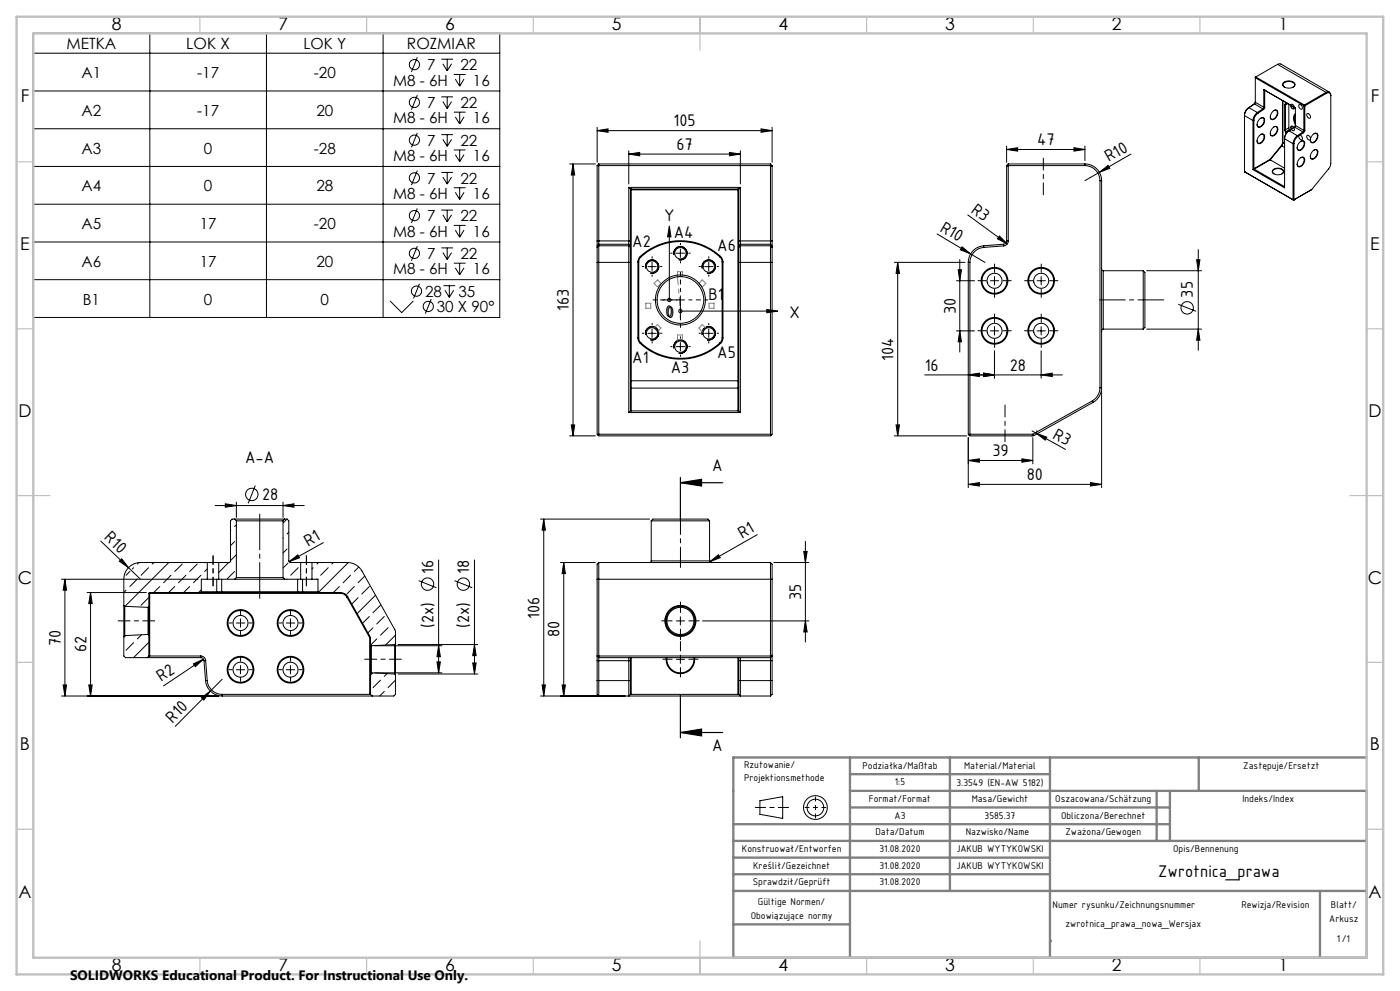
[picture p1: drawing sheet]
<svg xmlns="http://www.w3.org/2000/svg" width="420mm" height="297mm" viewBox="0 0 420 297" stroke-linecap="round" stroke-linejoin="round" font-family="sans-serif">
<g fill="none" stroke="#000" stroke-width=".3">
<path d="M9.9 9.9h140v85.2h-140zM9.9 15.9h140M44.9 9.9v85.2M79.9 9.9v85.2M114.9 9.9v85.2M125.2 17.2l-1.8 4.4M132.4 17.7h3.5M132.9 19.1l1.3 2.1M134.2 17.7v3.5M135.5 19.1l-1.3 2.1M383.3 19.3l.9-.1 14.6 8.4M383.3 19.3l-6.6 3.8"/>
<path d="M383.3 19.3l14.5 8.4M9.9 27.3h140M9.9 38.6h140M125.2 28.5l-1.8 4.4M125.2 39.8l-1.8 4.4M132.4 29h3.5M132.9 30.4l1.3 2.2M134.2 29v3.6M135.5 30.4l-1.3 2.2M136.1 22.3h3.6M136.1 33.6h3.6M136.6 23.7l1.3 2.1"/>
<path d="M136.6 35l1.3 2.1M137.9 22.3v3.5M137.9 33.6v3.5M139.2 23.7l-1.3 2.1M139.2 35l-1.3 2.1M179.1 39.2l3.3-.6v1zM179.1 38.1v10.5M179.1 39.2h52.5M228.3 38.6l3.3 .6-3.3 .4zM231.6 38.1v10.5M374.5 32.3l-.8 .9-.4 1.1v17.2M374.6 32.3l-.8 .8-.5 1.5 2.6 1.5"/>
<path d="M374.6 32.3l2.6 1.4M374.6 32.3h-.1M375.9 36.1v14.7M375.9 36.1h.3M376.2 36.1v14.5M376.3 31.1l-1.8 1.2M376.3 31.1l2.6 1.5M376.6 30.7l-.3 .4M376.6 30.5l-.4 .7 .1-.1M376.6 30.7l2.5 1.4M376.7 23.1l-.1 .2 14.6 8.4M376.7 23.1l14.6 8.4"/>
<path d="M376.7 23.1l-.1 7.6M377.2 33.7l-.9 1.1-.4 1.3M377.2 33.7l.2 .3M377.4 34l-1 1-.2 1.1M377.8 35.7a.88 .88 0 0 1 1.3-.4 .88 .88 0 0 1 .2 1.4 1.4 1.4 0 0 1-2 1.2l-.1-1zM378.2 35.4h.2a.75 .75 0 0 1 .9 .3 .75 .75 0 0 1-.1 .9 1.29 1.29 0 0 1-2 1.1l-.1-.4M378.9 32.6l-1.7 1.1M378.9 32.6l.1 .2M379 32.8l-1.6 1.2M379.1 32.1l-.2 .5M379.1 26.9v5.2M379.1 26.9l9.5 5.4"/>
<path d="M379.1 26.9l.4 .2M379.1 32.1h.3M379.4 32.1l-.4 .7M379.4 27.1v5M379.5 27.1h.1M379.5 27.1h-.1M381.8 33.4a.86 .86 0 0 1 1.3-.3 .86 .86 0 0 1 .2 1.3 1.43 1.43 0 0 1-2.1 1.2l-.1-1zM381.8 38.3a.86 .86 0 0 1 1.3-.3 .86 .86 0 0 1 .2 1.3 1.43 1.43 0 0 1-2.1 1.2l-.1-1zM382.2 33.1h.1a.84 .84 0 0 1 .9 .4 .84 .84 0 0 1-.2 1l-.7 1a.67 .67 0 0 1-.8 .2 .67 .67 0 0 1-.4-.7M382.2 38h.1a.75 .75 0 0 1 .9 .3 .75 .75 0 0 1-.1 .9 1.28 1.28 0 0 1-1.9 1.2l-.1-.5M384.7 30.1v12.7M384.9 30.2v12.6"/>
<path d="M384.9 24.9a2.37 2.37 0 0 1 3.6 .4 2.12 2.12 0 0 1-3.7 0zM385.4 26.1h-.1a.9 .9 0 0 1-.3-1.1 .9 .9 0 0 1 1-.5 1.72 1.72 0 0 1 2.4 1.1l-.5 .5M385.4 38.9l.3 .7M385.4 31.5v7.4M385.4 31.5h.2M385.4 38.9h.2M385.6 38.9l.2 .6M385.6 31.5v7.4M385.7 31l-.3 .5M385.7 39.6l.2 .3M385.7 31l.1 .1M385.8 31.1l-.2 .4"/>
<path d="M385.8 39.5l.2 .3M385.8 39.5l-.1 .1M386 30.9l-.3 .1M386.2 30.9l-.4 .2M386.3 31l-.7 .5M386.5 39.3l-.7 .8-.4 1.1v15.1l-9.5-5.5M386.6 38.3l.2 .6M386.6 31.2v7.1M386.6 38.3l-1 .6M386.7 39.2l-.8 .8-.5 1.6 2.5 1.5M386.7 39.2l2.5 1.5M386.7 39.2l-.2 .1"/>
<path d="M386.8 38.9l.1 .1M386.8 38.9l-1 .6M387.3 31.6l.3 .8a.33 .33 0 0 0 .5 .2 .33 .33 0 0 0 .1-.5M387.4 31.3a.81 .81 0 0 1 .8 .4 .81 .81 0 0 1-.2 1 .98 .98 0 0 1-.6-1.4zM387.4 37.8a.81 .81 0 0 1 .8 .5 .81 .81 0 0 1-.2 .9 1.01 1.01 0 0 1-.6-1.4zM388.1 38.2l-.2-.1a.4 .4 0 0 0-.6-.1 .4 .4 0 0 0 .1 .6v.1M388.2 38.2l-1.7 1.1M388.4 38.1l-1.7 1.1M388.4 38.1l2.5 1.4M388.4 38.1l-.2 .1M388.5 32.3h.1M388.6 37.6l-.2 .5"/>
<path d="M388.6 34a2.93 2.93 0 0 0 0 3.5l-.4 .7M388.6 34.4l-.3 .7 .3 1.6M388.6 37.6l2.6 1.5M388.6 32.3v5.3M389.7 31.4a.81 .81 0 0 1 .9 .4 .81 .81 0 0 1-.2 1 1.01 1.01 0 0 1-.7-1.4zM390.9 39.5l-1.7 1.2M390.9 39.5l.2 .3M391.1 39.8l-1.7 1.1M391.2 39.1l-.3 .4M391.2 31.7l.2 .1M391.2 39.1h.2M391.2 31.7v7.4"/>
<path d="M391.3 31.5l-.1 .2M391.3 31.5l.2 .2M391.4 39.1l-.3 .7M391.4 31.8v7.3M391.5 31.7l-.1 .1M392.1 34.1a.82 .82 0 0 1 .9 .4 .82 .82 0 0 1-.1 1 1 1 0 0 1-.8-1.4zM397.8 27.7a.88 .88 0 0 1 1-.1 .88 .88 0 0 1 .4 .9l-.1 21.1-.4 .8-5.2 6.4M397.8 27.7l-6.5 3.8M397.8 27.7l.2 .2M398 27.9h.1a.77 .77 0 0 1 .8 0 .77 .77 0 0 1 .3 .8M398 27.9l-6.5 3.8M9.9 49.9h140"/>
<path d="M125.2 51.1l-1.8 4.4M132.4 40.4h3.5M132.4 51.7h3.5M132.9 41.8l1.3 2M132.9 53.1l1.3 2.1M134.2 40.4v3.4M134.2 51.7v3.5M135.5 41.8l-1.3 2M135.5 53.1l-1.3 2.1M136.1 44.9h3.6M136.1 56.3h3.6M136.6 46.4l1.3 2"/>
<path d="M136.6 57.6l1.3 2.2M137.9 44.9v3.5M137.9 56.3v3.5M139.2 46.4l-1.3 2M139.2 57.6l-1.3 2.2M170.9 49.1h7.7M171.9 49.1v81.5M171.9 49.1l.5 3.4h-1zM179.1 49.6v22.6M179.1 49.6h52l.5 .2M179.6 49.1v24.1M179.6 49.1h51.5"/>
<path d="M179.6 49.1l-.5 .5M188.6 46.2l3.3-.5v1zM188.6 56.2v17M188.6 45.2v9.9M188.6 46.2h33.5M188.6 56.2h33.5M188.6 56.2l.6 .5M189.1 56.9h.3M189.1 56.9v15.3M189.2 56.7l-.1 .2M189.4 56.7h-.2M189.4 56.7v.2"/>
<path d="M189.4 56.7h32M189.4 56.9v57.2M189.4 56.9h32M218.8 45.7l3.3 .5-3.3 .5zM221.4 56.7h.1M221.4 56.7v.2M221.4 56.9h.2M221.4 56.9v57.2M221.5 56.7l.1 .2M221.6 56.9v15.3M222.1 56.2v17M222.1 45.2v9.9"/>
<path d="M222.1 56.2l-.6 .5M231.1 49.1v24.1M231.1 49.1l.5 .5v22.6M302 49.6v22.6M302 49.6l.5 .2M302 44.8l3.3-.5v1zM302 43.8v4.8M302 44.8h23.5M302.5 49.1h23M302.5 49.8v22.4M302.5 49.1l.2 .5M302.5 49.1l-.5 .5"/>
<path d="M302.7 49.6l-.2 .2M302.7 49.6h22.8M322.2 44.3l3.3 .5-3.3 .5zM325.5 49.6a4.6 4.6 0 0 1 4.5 4.5M325.5 49.1a5.1 5.1 0 0 1 5 5M325.5 49.1v.5M325.5 43.8v4.4M329.8 51.6l2.6-2 .5 .8zM329.8 51.6l-4.3 2.5M330 54.1v62.1M330 54.1h.5M330.5 54.1v62.1"/>
<path d="M339.3 46.2l-9.5 5.4M373.3 51.5h.1M373.3 51.5l14.8 8.5M373.3 51.5h.2M376.2 50.6h.1M376.2 50.6v.1M376.2 50.6l-.3 .2M376.2 50.7l9.1 5.2M377.8 40.6a.88 .88 0 0 1 1.3-.4 .88 .88 0 0 1 .2 1.4 1.4 1.4 0 0 1-2 1.2l-.1-1zM378.2 40.3h.2a.75 .75 0 0 1 .9 .3 .75 .75 0 0 1-.1 .9 1.29 1.29 0 0 1-2 1.1l-.1-.4M381 47.8l.1 .1M381 47.8l-4.8 2.8"/>
<path d="M381.1 47.9l-4.9 2.8M381.1 47.9l4.3 2.5M381.8 51a2.15 2.15 0 0 1 3.3 .3 1.86 1.86 0 0 1-2.8 .9l-.1-.1a.73 .73 0 0 1-.4-1.1zM382.2 52.1l-.1-.1a.85 .85 0 0 1-.2-1 .85 .85 0 0 1 1-.4 1.38 1.38 0 0 1 2.1 1.1l-.4 .4M384.4 43.6l.1 .1M384.4 43.6l-3.4 4.2M384.5 43.7l-3.4 4.2M384.5 43.7l.9 .5M384.7 42.8l-.3 .8M384.7 42.8h.2M384.9 42.8l-.4 .9M384.9 42.8l.5 .3"/>
<path d="M385.3 55.9h.1M387.9 43.1h.3M387.9 43.1l.2 16.9M388.1 60h.1M388.2 43.1l-.1 16.9M389.2 40.7l-.8 .8-.5 1.6M389.2 40.7l.2 .2M389.4 40.9l-.8 .9-.4 1.3M389.7 40.5a.81 .81 0 0 1 .9 .5 .81 .81 0 0 1-.2 .9 1.01 1.01 0 0 1-.7-1.4zM389.9 47.6a.86 .86 0 0 1 1.2-.4 .86 .86 0 0 1 .2 1.3 1.37 1.37 0 0 1-2 1.2l-.1-1zM390 42.5a.84 .84 0 0 1 1.2-.2 .84 .84 0 0 1 .1 1.3 1.37 1.37 0 0 1-2 1.2l-.1-1zM390.2 42.4l.1-.1a.84 .84 0 0 1 1 .4 .84 .84 0 0 1-.2 1l-.9 1.1a.64 .64 0 0 1-.7 .1 .64 .64 0 0 1-.4-.6"/>
<path d="M390.2 47.3l.1-.1a.84 .84 0 0 1 1 .4 .84 .84 0 0 1-.2 1l-.8 1a.66 .66 0 0 1-.7 .3 .66 .66 0 0 1-.5-.7M392.2 40.6a.9 .9 0 0 1 .7 1.4 .96 .96 0 0 1-.7-1.4zM393.5 56.8l-.2 .1M393.5 56.8l-5.4 3.2M393.8 40.4a.88 .88 0 0 1 1.3-.4 .88 .88 0 0 1 .2 1.3 1.4 1.4 0 0 1-2.1 1.2v-1zM393.8 45.3a.88 .88 0 0 1 1.3-.4 .88 .88 0 0 1 .2 1.3 1.4 1.4 0 0 1-2.1 1.2v-1zM394.2 40.1l.1-.1a.75 .75 0 0 1 .9 .3 .75 .75 0 0 1-.1 1 1.29 1.29 0 0 1-1.9 1.1l-.1-.4M394.2 45l.3-.1a.95 .95 0 0 1 .8 .6 .95 .95 0 0 1-.3 1.1l-1 .9a.63 .63 0 0 1-.9-.6M9.9 61.2h140M9.9 72.5h140M125.2 62.4l-1.8 4.4M125.2 73.8l-1.8 4.3"/>
<path d="M132.4 63h3.5M132.4 74.3h3.5M132.9 64.4l1.3 2.1M132.9 75.7l1.3 2.1M134.2 63v3.5M134.2 74.3v3.5M135.5 64.4l-1.3 2.1M135.5 75.7l-1.3 2.1M136.1 67.6h3.6M136.1 78.9h3.6M136.6 69l1.3 2.1M137.9 67.6v3.5"/>
<path d="M137.9 78.9v3.5M139.2 69l-1.3 2.1M179.1 74.2v4.4M179.1 72.2v1.5M179.1 78.6v51.5l.5 .5h51.5l.5-.5v-51.5M179.1 78.6h10M179.1 73.7v.5M179.1 72.2h10M179.6 73.7v56.4M179.6 73.2v.5M179.6 73.7l-.5 .5M179.6 73.7h9"/>
<path d="M179.6 73.2l-.5 .5M179.6 73.2h9M188.6 73.7v49.9M188.6 73.2v.5M188.6 73.7l.5 .5M188.6 73.2l.5 .5M189.1 78.6l.1 44.5M189.1 74.2v4.4M189.1 72.2v1.5M189.1 73.7v.5M191.4 78.5v22.8M191.4 78.5h.2"/>
<path d="M191.6 78.5v22.8M192.1 76.8a17.8 17.8 0 0 1 24 0M192.1 76.8l-.5 .8-.2 .9M192.1 76.8l.2 .2M192.3 77a17.5 17.5 0 0 1 23.7 0M192.3 77l-.4 .5-.3 1M194.4 79.9h2.5M195.6 78.6v2.5M200.8 71v18.9M200.8 67.7l.5 3.3h-1zM202.2 76.4a2 2 0 0 1 1.7-2.5 2 2 0 0 1 2.2 2.1 2 2 0 0 1-2.5 1.8M202.9 75.9h2.5"/>
<path d="M204.1 74.6v2.5M211.4 79.9h2.5M212.6 78.6v2.5M216 77l.5 .7 .1 .8M216.1 76.8l.6 .8 .2 .9M216.1 76.8l-.1 .2M216.6 78.5h.3M216.6 78.5v22.8M216.9 78.5v22.8M221.6 78.6l-.1 44.5M221.6 74.2v4.4M221.6 72.2v1.5"/>
<path d="M221.6 78.6h10M221.6 72.2h10M221.6 73.7v.5M222.1 73.7v49.9M222.1 73.2v.5M222.1 73.7h9M222.1 73.7l-.5 .5M222.1 73.2h9M222.1 73.2l-.5 .5M231.1 73.7v56.4M231.1 73.2v.5M231.1 73.7l.5 .5"/>
<path d="M231.1 73.2l.5 .5M231.6 74.2v4.4M231.6 72.2v1.5M231.6 73.7v.5M268.3 78.6h21.2M269.3 78.6v52M269.3 78.6l.5 3.3h-1zM281.1 70.1l10.1 6M287.9 77.8v27.7M288.6 74l2.6 2.1-3.1-1.2zM290.3 64.4l11.9 8.7M290.5 78.6v51.5l.5 .5h19"/>
<path d="M290.5 78.6h.5M291 78.6v51.5M291.2 76.1l4.3 2.5M295.1 73.7a5 5 0 0 0-4.6 4.9M295.1 73.7v.5M295.1 74.2a4.5 4.5 0 0 0-4.1 4.4M299.8 70.7l2.4 2.4-3-1.5zM301.1 73.2l-6 .5M301.1 73.2v.5M301.1 73.7l-6 .5M302 72.2a.96 .96 0 0 1-.9 1M302 72.2h.5"/>
<path d="M302.5 72.2a1.45 1.45 0 0 1-1.4 1.5M359 77.9h1l-.5 3.2zM359.5 74.8v30.2M9.9 83.8h140M117 90.2l3.5 3.5 3.5-3.5M125.8 85.1l-1.7 4.3M129.4 89.6l-1.8 4.4M133 85.6h3.6M133.5 87l1.3 2.1M134.8 85.6v3.5M136.1 87l-1.3 2.1M136.6 80.3l1.3 2.1"/>
<path d="M139.2 80.3l-1.3 2.1M193.7 80.4a2 2 0 0 1 1.7-2.5 2 2 0 0 1 2.2 2.1 2 2 0 0 1-2.5 1.8M194.4 99.9h2.5M195.6 98.6v2.5M198.8 89.9h6.6M204.1 88.6v6.6M204.1 93.2h25.9M210.7 80.4a2 2 0 0 1 1.7-2.5 2 2 0 0 1 2.2 2.2 2 2 0 0 1-2.5 1.7M211.4 99.9h2.5M212.6 98.6v2.5M230 92.7l3.4 .5-3.4 .5zM286.9 99.2h5.4"/>
<path d="M286.9 84.1h5.4M287.4 80.9h1l-.5 3.2zM287.9 99.2l.5 3.2h-1zM297.1 99.2h2.5M297.1 84.1h2.5M298.3 82.9v2.5M298.3 97.9v2.5M311.1 99.2h2.5M311.1 84.1h2.5M312.3 82.9v2.5M312.3 97.9v2.5M330.5 80.6l.5 .5"/>
<path d="M331 98.6l-.4 .2-.1 .4M331 81.1v17.5M331 81.1h12M331 98.6h12M343 81.1v17.5M343 81.1a1.93 1.93 0 0 1 .5 2.1v13.1a2.33 2.33 0 0 1-.5 2.3M344 81.1h16.5M344 98.6h16.5M353.5 91.2l5.3 2.1M359.5 98.6l.5 3.3h-1zM189.1 116.1l.3 .2M189.1 114.1h.3"/>
<path d="M189.4 114.1v2.2M189.4 116.3v6.9M189.4 116.3h32M189.4 114.1h32M191.4 101.3l.2 .9 .5 .7M191.4 101.3h.2M191.6 101.3l.3 1 .4 .5M192.1 102.9a17.8 17.8 0 0 0 24 0M192.3 102.8a17.5 17.5 0 0 0 23.7 0M192.3 102.8l-.2 .1M193.7 100.4a2 2 0 0 1 1.7-2.5 2 2 0 0 1 2.2 2.2 2 2 0 0 1-2.5 1.7M202.2 104.4a2 2 0 0 1 1.7-2.5 2 2 0 0 1 2.2 2.1 2 2 0 0 1-2.5 1.8"/>
<path d="M202.9 103.9h2.5M204.1 102.7v2.5M210.7 100.4a2 2 0 0 1 1.8-2.5 2 2 0 0 1 2.1 2.2 2 2 0 0 1-2.5 1.7M216 102.8l.1 .1M216.6 101.3l-.1 .8-.5 .7M216.6 101.3h.3M216.9 101.3l-.1 .7-.7 .9M221.4 114.1v2.2M221.4 114.1h.2M221.4 116.3v6.9M221.6 116.1l-.2 .2M277.4 112.4h41.3"/>
<path d="M290.5 112.4l3.3-.6v1.1zM295.1 111.8l3.2 .6-3.2 .5zM298.3 105.2v8.1M312.3 112.4l3.4-.6v1.1zM312.3 105.2v8.1M330 116.2a4.6 4.6 0 0 1-2.3 4M330 116.2h.5M330.5 116.2a4.9 4.9 0 0 1-2.6 4.4M330.5 117.2v29M170.9 130.6h7.7M171.4 127.3h1l-.5 3.3zM179.6 130.1h51.5"/>
<path d="M179.6 130.1l-.2 .3M188.6 123.6h33.5M189.2 123.1l.2 .1M189.2 123.1l-.6 .5M189.4 123.2h32M221.5 123.1l-.1 .1M221.5 123.1l.6 .5M231.1 130.1l.3 .3M268.3 130.6h21.7M268.8 127.3h1l-.5 3.3zM290.5 138l3.3-.5v1zM290.5 131.2v15"/>
<path d="M290.5 138h19.3M291 130.1h18.8M291 130.1l-.3 .3M306.6 137.5l3.2 .5-3.2 .5zM309.6 129.1l1.3 .8M309.8 130.1l.2 .5M309.8 131.2v7.8M310.9 129.9l3.1 1.1-.5 .9zM310.9 129.9l8.8 4.8M311.1 129l-.4 1.1M327.7 120.2l-17.9 9.9M327.7 120.2l.2 .4"/>
<path d="M327.9 120.6l-17.9 10M64.6 151.5h26.7M67.6 151l3.3 .5-3.3 .5zM69.3 158.9l-.2 .1M70.4 155.6h-.8l-.5 .5v12.1l-.3 .4h-3.2M70.4 155.6h15M70.4 155.6l.5 .5M70.9 157.3l-.5 .5M70.9 150.5v4.6M70.9 156.1h14M70.9 156.1v17M76.6 145.5l-2.1 5.3"/>
<path d="M84.9 151.5l3.3-.5v1zM84.9 150.5v4.6M84.9 156.1v17M85.4 155.6h.7l.5 .5 .1 12.2 .4 .3h3.1M85.4 155.6l-.5 .5M86.1 155.6l-1.1 1.1M86.6 159.5l-.5 .6M162.1 155.6h32.8M163.1 155.6l.5 3.3h-1zM163.1 155.6v53M195.4 156.1a2.06 2.06 0 0 1 2.2-.5h13.1a2 2 0 0 1 2.2 .5M195.4 156.1h17.5"/>
<path d="M195.4 156.1v12M212.9 156.1v12M290.5 145.2l3.3-.6v1.1zM290.5 145.2h40M327.2 144.6l3.3 .6-3.3 .5zM18.5 173.6h40.9M19.5 173.6l.5 3.3h-1.1zM19.5 173.6v35M26.1 177.6h17.8M27.2 177.6l.5 3.3h-1.1zM27.2 177.6v31M30.2 162.2l12 11.4"/>
<path d="M36.5 167.5l2.1 2.6-2.8-1.9zM37.8 176.9l-.7 .7M39 171.2l-1.2 1.2M40.1 170.1l-.4 .4M41.2 173.5l-2.3 2.3M41.6 168.6l-.4 .4M44.6 179.1l-2.3 2.3M44.6 170.1l-2.3 2.3M44.7 177.8h.2M44.7 177.8v4M44.9 177.6l-.2 .2M44.9 177.6v.2"/>
<path d="M44.9 177.8v18.8M44.9 177.6h15.2M44.9 177.8h57.2M46.1 168.6l-.4 .4M47.9 175.8l-1.8 1.8M50.6 168.6l-13.1 13.1M51.3 172.4l-2.2 2.3M52.4 175.8l-1.8 1.8M54.7 169l-2.3 2.3M55.8 172.4l-2.2 2.3M56.9 175.8l-1.8 1.8M59.2 169l-2.3 2.3"/>
<path d="M60.1 177.6h4.7M60.3 172.4l-2.3 2.3M60.4 176.8l-.8 .8M60.4 177.3h4.6M60.4 177.3l-.3 .3M62.2 170.5l-.8 .8M62.2 168.6h-20a5 5 0 0 0-5.1 5v7.8M62.2 173.6h3.4M62.2 168.6h3.4M62.2 173.6h-1.8v3.7M62.2 168.6v5M64.8 177.6h1.7"/>
<path d="M65 177.3h25.8M65 173.6v3.7M65 177.3l-.2 .3M65.6 173.6h4.8M65.6 168.6v5M66.5 177.6h22.8M66.5 173.6v4M68.6 168.6l-3 3M70.4 171.3l-2.3 2.2M70.4 162.3l-1.3 1.2M70.4 173.6h15M70.9 166.3l-1.8 1.7"/>
<path d="M70.9 173.1h14M70.9 173.1l-.5 .5M84.9 173.1l.5 .5M85 161.2l-.1 .1M85.4 173.6h4.8M86.1 173.5l-.1 .1M86.1 164.5l-1.2 1.2M86.4 168.8l-1.5 1.4M86.7 168.3l2.7-2 .5 .9zM89.3 177.6h1.6M89.3 173.6v4M89.5 170.1l-2.3 2.3"/>
<path d="M90.2 173.6h3.4M90.2 168.6h3.4M90.2 168.6v5M90.8 177.3h4.6M90.8 173.6v3.7M90.8 177.3l.1 .3M90.9 177.6h4.7M93.6 168.6h10.6a4.9 4.9 0 0 1 4.4 2.5l9.9 17.6 .1 .5v3.7M93.6 173.6h1.8v3.7M93.6 168.6v5M93.9 170.1l-.3 .4M95.1 173.5l-.1 .1"/>
<path d="M95.4 177.3l.2 .3M95.5 168.6l-.4 .4M95.6 177.6h6.5M97 162.6l-10.3 5.7M98.5 170.1l-2.3 2.3M100 168.6l-.4 .4M101.8 175.8l-1.8 1.8M102.1 177.6a2.57 2.57 0 0 1 2.2 1.3M102.1 177.8a2.34 2.34 0 0 1 2 1.2M102.1 177.6v.2M104.1 179l6.8 12.1M104.3 178.9l-.2 .1"/>
<path d="M104.3 178.9l6.9 12.2M104.5 168.6l-8.9 8.9M105.2 172.4l-2.3 2.3M106.3 175.8l-2.2 2.2M107.4 179.1l-1.9 1.9M107.6 169.9l-1.3 1.4M109.4 172.6l-2 2.1M110.8 175.8l-2.3 2.2M112.6 178.4l-5.5 5.5M125.6 174l5.3 2.1M131.6 167.8v33.8M136.3 174l5.4 2.1"/>
<path d="M142.3 167.8v34.2M168.1 168.6h10.5M169.1 168.6l.5 3.3h-1zM169.1 168.6v40M179.1 173.6h52.5M179.1 173.6v23M179.6 168.6v28.5M179.6 168.6a2.29 2.29 0 0 0-.5 2.2v2.8M179.6 168.6h51.5M195.4 168.1l-.5 .5M195.4 168.1h17.5M212.9 168.1l.5 .5"/>
<path d="M212.9 168.3l2.6-2 .6 .8zM227.2 160.2l-14.3 8.1M231.1 168.6v28.5M231.1 168.6a2.29 2.29 0 0 1 .5 2.2v2.8M231.6 173.6v23M232.1 168.6h10.5M241.1 165.3h1l-.5 3.3zM241.6 162.2v30.2M37.1 181.4v9.3M37.1 190.7v5.9l.5 .5h22.6M37.1 181.4l.3 .3M37.4 181.7v8.8"/>
<path d="M37.4 181.7l7 .3M37.4 190.5l-.3 .2M37.7 190.5l-.6 .5M40.1 192.6l-2.3 2.3M42.4 190.2l-1.2 1.3M44.4 182v8.1M44.4 190.1l.3 .3M44.4 190.1l-7 .4M44.7 192.5l-4.6 4.6M44.7 181.8v8.6M44.7 196.6h.2M44.7 190.4v6.2"/>
<path d="M44.7 181.8l-.3 .2M44.7 196.6l-.5 .5M44.9 196.6h15.3M58 199l3-1.4-2.4 2.2zM60.2 196.6a1.45 1.45 0 0 1 1.5 1.4M60.2 197.1a.96 .96 0 0 1 1 .9M60.2 196.6v.5M61 197.6l-11.9 8M61.2 198l.5 6M61.7 198l.5 5.9M61.7 198h-.5M70.9 186.7h2.5"/>
<path d="M72.1 185.5v2.5M72.1 199.5v2.5M85.9 186.7h2.5M87.1 185.5v2.5M87.1 199.5v2.5M110.8 184.7l-2 2.1M110.9 191.1v17M111.2 193.3v8.6M111.2 191.1h-.3M111.2 193.3l.2 .2M111.2 191.1v2.2M111.4 193.5v8.1"/>
<path d="M111.9 188.1l-1.5 1.5M112.4 193.5h20.2M113 191.5l-1.8 1.8M114.2 181.4l-2.3 2.2M115.3 184.7l-2.3 2.3M116.4 188.1l-2.2 2.3M118.4 193.2v8.8M118.4 193.2l-7 .3M118.6 190.4l-2.9 2.9M118.6 192.9v9.3M118.6 192.9l-.2 .3M119.4 193.2h23.9"/>
<path d="M131.1 198.4h1l-.5 3.2zM131.6 193.5l.5 3.3h-1zM141.8 198.7h1l-.5 3.3zM142.3 193.2l.5 3.3h-1zM179.1 196.6v1.4M179.1 198v5.9M179.1 196.6l.5 .5M179.1 198h.5M179.6 197.1v.9M179.6 198v6M179.6 197.1h51.5M179.6 198h9"/>
<path d="M188.6 197.1v.9M188.6 198v6M189.1 197.1v.9M189.1 198v5.9M189.1 198h-.5M189.4 197.1v11M199.8 197.1a4.3 4.3 0 0 0 4.3 4.8 4.3 4.3 0 0 0 4.3-4.8M200.1 197.1a4.1 4.1 0 0 0 4 4.5 4.1 4.1 0 0 0 4-4.5M202.9 186.1h2.5M202.9 197.6h2.5M204.1 184.9v2.4M204.1 196.4v2.4"/>
<path d="M210.7 186.1h31.9M221.4 197.1v11M221.6 197.1v.9M221.6 198v5.9M221.6 198h.5M222.1 197.1v.9M222.1 198v6M222.1 198h9M231.1 197.1v.9M231.1 198v6M231.6 196.6v1.4M231.6 198v5.9"/>
<path d="M231.6 196.4l-.5 .2h-52M231.6 196.6l-.5 .5M231.6 198h-.5M241.6 186.1l.5 3.3h-1zM18.5 208.6h47.2M18.9 205.3h1.1l-.5 3.3zM26.6 205.3h1.1l-.5 3.3zM60.4 209.1l2.7-2-2 2.7zM61.7 204a5 5 0 0 0 4.9 4.6M62.2 203.9a4.5 4.5 0 0 0 4.4 4.2M62.2 203.9l-.5 .1M63.1 207.1l-10.5 10.6"/>
<path d="M66.6 203.6l-3.5 3.5M66.6 208.1h44.3M66.6 208.1v.5M70.9 200.7h2.5M85.9 200.7h2.5M110.9 208.1h.3M111.2 201.9v6.2M111.2 208.1l.5 .5M111.4 201.6l7 .4M111.4 201.6l-.2 .3M111.8 201.7l-.6 .6M112.4 201.6h20.2"/>
<path d="M114.2 203.8l-2.3 2.3M115.3 207.2l-1.4 1.4M116.1 201.9l-.8 .8M118.4 202l.2 .2M118.6 203.8l-2.2 2.3M118.6 202.2v5.9l-.5 .5h-51.5M119.4 202h23.9M162.6 205.3h1l-.5 3.3zM168.6 205.3h1l-.5 3.3zM179.1 203.9v2.3a2.51 2.51 0 0 0 .5 2.4v-4.6M179.1 203.9l.5 .1M179.6 204h9"/>
<path d="M188.6 204v4.6l.5-.5M189.1 203.9v4.2M189.1 208.1h.3M189.1 203.9l-.5 .1M189.4 208.1h32M221.4 208.1h.2M221.6 203.9v4.2M221.6 203.9l.5 .1M222.1 204v4.6l-.5-.5M222.1 204h9M231.1 204v4.6M231.1 208.6h-69"/>
<path d="M231.6 203.9v2.3a2.51 2.51 0 0 1-.5 2.4M231.6 203.9l-.5 .1M228 240l6.8-1.2v6.5l-6.8-1.3z"/>
<circle cx="124.3" cy="19.4" r="1.53"/>
<circle cx="124.3" cy="30.7" r="1.53"/>
<circle cx="124.3" cy="53.3" r="1.53"/>
<circle cx="124.3" cy="42" r="1.53"/>
<circle cx="124.3" cy="64.6" r="1.53"/>
<circle cx="124.3" cy="75.9" r="1.53"/>
<circle cx="195.6" cy="79.9" r="1.7"/>
<circle cx="204.1" cy="75.9" r="1.69"/>
<circle cx="212.6" cy="79.9" r="1.7"/>
<circle cx="124.9" cy="87.3" r="1.53"/>
<circle cx="128.5" cy="91.8" r="1.53"/>
<circle cx="195.6" cy="99.9" r="1.7"/>
<circle cx="200.8" cy="89.9" r=".5"/>
<circle cx="204.1" cy="93.2" r=".5"/>
<circle cx="204.1" cy="89.9" r="7.5"/>
<circle cx="204.1" cy="89.9" r="7"/>
<circle cx="212.6" cy="99.9" r="1.7"/>
<circle cx="298.3" cy="84.1" r="3.7"/>
<circle cx="298.3" cy="99.1" r="3.7"/>
<circle cx="298.4" cy="99.1" r="4"/>
<circle cx="298.4" cy="99.1" r="2.24"/>
<circle cx="298.4" cy="84.1" r="2.24"/>
<circle cx="298.4" cy="84.1" r="4"/>
<circle cx="312.3" cy="84.1" r="3.8"/>
<circle cx="312.3" cy="99.1" r="4"/>
<circle cx="312.3" cy="99.1" r="2.25"/>
<circle cx="312.3" cy="84.1" r="2.25"/>
<circle cx="312.3" cy="99.2" r="3.7"/>
<circle cx="312.3" cy="84.1" r="4"/>
<circle cx="356.1" cy="92.3" r="1.86"/>
<circle cx="204.1" cy="103.9" r="1.7"/>
<circle cx="75.5" cy="148.2" r="1.86"/>
<circle cx="128.3" cy="175.1" r="1.87"/>
<circle cx="139" cy="175.1" r="1.86"/>
<circle cx="72.1" cy="186.7" r="4"/>
<circle cx="72.2" cy="186.7" r="2.24"/>
<circle cx="72.2" cy="186.7" r="3.8"/>
<circle cx="87.2" cy="186.7" r="4"/>
<circle cx="87.2" cy="186.7" r="2.25"/>
<circle cx="87.2" cy="186.7" r="3.7"/>
<circle cx="204.1" cy="186.1" r="4.7"/>
<circle cx="204.1" cy="186.1" r="4.1"/>
<circle cx="204.1" cy="186.1" r="4.4"/>
<circle cx="72.1" cy="200.7" r="2.23"/>
<circle cx="72.2" cy="200.7" r="4"/>
<circle cx="72.2" cy="200.7" r="3.8"/>
<circle cx="87.2" cy="200.7" r="2.24"/>
<circle cx="87.2" cy="200.7" r="3.8"/>
<circle cx="87.2" cy="200.7" r="4"/>
<circle cx="244.6" cy="242" r="3.6"/>
<circle cx="244.6" cy="242" r="2.49"/>
</g>
<path d="M204.1 144.7l6.4-1.1v2.1zM204.1 144.7h12.7M204.1 143.1v12.7M204.1 219.5l6.4-1v2.1zM204.1 208.4v12.7M204.1 219.5h12.7" fill="none" stroke="#000" stroke-width=".35"/>
<path d="M193.7 90.9h1.6v1.5h-1.6zM196.2 84.9l1.1-1 1 1-1 1.1zM197.3 97.3l1 1-1 1.1-1.1-1.1zM203.2 81.4h1.5v1.5h-1.5zM209.6 84.9l1.1-1 1 1-1 1.1zM210.5 97.4l.2-.1 1 1-1 1.1-1.1-1.1zM212.7 90.9h1.5v1.5h-1.5zM203.2 100.4h1.5v1.4h-1.5z" fill="none" stroke="#808080" stroke-width=".3"/>
<g fill="none" stroke="#000" stroke-width=".3" stroke-dasharray="15.2 1.3 1.3 1.3">
<path d="M193.1 79.9h-.4M195.6 77.4v-.5M198.1 79.9h.5M201.6 75.9h-.4M204.1 73.4v-.5M204.1 78.4v.4M206.6 75.9h.5M210.1 79.9h-.4M212.6 77.4v-.5M215.1 79.9h.5M193.1 99.9h-.4M195.6 97.4v-.5"/>
<path d="M195.6 82.4v.4M198.1 99.9h.5M210.1 99.9h-.4M212.6 97.4v-.5M212.6 82.4v.4M215.1 99.9h.5M295.9 99.1h-2.5M295.9 84.1h-2.5M298.4 96.6v-2.5M298.4 81.6v-2.5M298.4 86.6v2.5M300.9 99.1h2.5"/>
<path d="M300.9 84.1h2.5M309.9 99.1h-2.5M309.9 84.1h-2.5M312.4 96.6v-2.5M312.4 81.6v-2.5M312.4 86.6v2.5M314.9 99.1h2.5M314.9 84.1h2.5M195.6 102.4v.4M201.6 103.9h-.4M204.1 101.4v-.5M204.1 106.4v.4"/>
<path d="M206.6 103.9h.5M212.6 102.4v.4M298.4 101.6v2.5M312.4 101.6v2.5M69.7 186.7h-1M72.2 184.2v-1M72.2 189.2v1M72.2 198.2v-1M74.7 186.7h1M84.7 186.7h-1M87.2 184.2v-1M87.2 189.2v1"/>
<path d="M87.2 198.2v-1M89.7 186.7h1M201.6 186.1h-3.1M201.6 197.6h-2.8M204.1 183.6v-3.2M204.1 188.6v3.1M204.1 195.1v-2.8M206.6 186.1h3.2M206.6 197.6h2.9M69.7 200.7h-1M72.2 203.2v1M74.7 200.7h1"/>
<path d="M84.7 200.7h-1M87.2 203.2v1M89.7 200.7h1M204.1 200.1v2.8"/>
</g>
<path d="M313 47.4v11M301.5 132.4v-11M35.4 186.1h11M120.4 197.6h-11" fill="none" stroke="#000" stroke-width=".3" stroke-dasharray="15.2 1.3 1.3 1.3" stroke-dashoffset="11.6"/>
<path d="M329.9 89.9h19.2" fill="none" stroke="#000" stroke-width=".3" stroke-dasharray="15.2 1.3 1.3 1.3" stroke-dashoffset="7.5"/>
<path d="M204.1 170.1v-16" fill="none" stroke="#000" stroke-width=".3" stroke-dasharray="15.2 1.3 1.3 1.3" stroke-dashoffset="9.1"/>
<path d="M63.9 166.6v9M91.9 166.6v9" fill="none" stroke="#000" stroke-width=".3" stroke-dasharray="15.2 1.3 1.3 1.3" stroke-dashoffset="12.6"/>
<path d="M77.9 179.3v-25.2" fill="none" stroke="#000" stroke-width=".3" stroke-dasharray="15.2 1.3 1.3 1.3" stroke-dashoffset="4.5"/>
<path d="M244.6 238.9v6.2M241.5 242h6.3" fill="none" stroke="#000" stroke-width=".3" stroke-dasharray="15.2 1.3 1.3 1.3" stroke-dashoffset="14"/>
<path d="M226.6 242h10" fill="none" stroke="#000" stroke-width=".3" stroke-dasharray="15.2 1.3 1.3 1.3" stroke-dashoffset="12.2"/>
<g fill="none" stroke="#808080" stroke-width=".7">
<path d="M255 227v60M255 232h60M285 227v40M315 227v60M347 237v15M351 237v15M359.6 227v10M410 227h-190v60h190v-50h-155M220 247h131M220 252h190M220 257h95M255 242h96"/>
<path d="M220 262h95M220 267h190M220 277h35M396 267v20M315 282h.1"/>
</g>
<g fill="none" stroke="#c0c0c0" stroke-width=".35">
<path d="M60 5v5M110 5v5M160 5v5M210 5v10M260 5v5M310 5v5M360 5v5M5 48.5h5M410 48.5h5M5 98.5h5M410 98.5h5M5 148.5h10"/>
<path d="M405 148.5h10M5 198.5h5M410 198.5h5M5 248.5h5M410 248.5h5M60 287v5M110 287v5M160 287v5M210 282v10M260 287v5M310 287v5M360 287v5"/>
</g>
<path d="M5 5h410v287h-410zM10 10h400v277h-400z" fill="none" stroke="#c0c0c0" stroke-width=".7"/>
<path d="M204 91.6l-.8-8.7" fill="none" stroke="#808080" stroke-width=".3" stroke-dasharray="15.2 1.3 1.3 1.3" stroke-dashoffset="12.8"/>
<path d="M201.6 89.9h-5.7M204.1 87.4v-5.8M204.1 92.4v5.7M206.6 89.9h5.8" fill="none" stroke="#000" stroke-width=".3" stroke-dasharray="15.2 1.3 1.3 1.3" stroke-dashoffset="14.3"/>
<g fill="#000">
<path d="M329.8 51.6l2.6-2 .5 .8zM288.6 74l2.6 2.1-3.1-1.2zM299.8 70.7l2.4 2.4-3-1.5zM310.9 129.9l3.1 1.1-.5 .9zM36.5 167.5l2.1 2.6-2.8-1.9zM86.7 168.3l2.7-2 .5 .9zM212.9 168.3l2.6-2 .6 .8zM58 199l3-1.4-2.4 2.2zM60.4 209.1l2.7-2-2 2.7z"/>
<path d="M179.1 39.2l3.3-.6v1zM228.3 38.6l3.3 .6-3.3 .4z"/>
<path d="M188.6 46.2l3.3-.5v1zM218.8 45.7l3.3 .5-3.3 .5z"/>
<path d="M230 92.7l3.4 .5-3.4 .5zM200.8 67.7l.5 3.3h-1z"/>
<path d="M287.4 80.9h1l-.5 3.2zM287.9 99.2l.5 3.2h-1zM359 77.9h1l-.5 3.2zM359.5 98.6l.5 3.3h-1z"/>
<path d="M295.1 111.8l3.2 .6-3.2 .5zM290.5 112.4l3.3-.6v1.1zM327.2 144.6l3.3 .6-3.3 .5zM290.5 145.2l3.3-.6v1.1z"/>
<path d="M295.1 111.8l3.2 .6-3.2 .5zM312.3 112.4l3.4-.6v1.1zM290.5 138l3.3-.5v1zM306.6 137.5l3.2 .5-3.2 .5zM302 44.8l3.3-.5v1zM322.2 44.3l3.3 .5-3.3 .5z"/>
<path d="M268.8 127.3h1l-.5 3.3zM269.3 78.6l.5 3.3h-1zM171.4 127.3h1l-.5 3.3zM171.9 49.1l.5 3.4h-1z"/>
<path d="M84.9 151.5l3.3-.5v1zM67.6 151l3.3 .5-3.3 .5z"/>
<path d="M163.1 155.6l.5 3.3h-1zM162.6 205.3h1l-.5 3.3zM169.1 168.6l.5 3.3h-1zM168.6 205.3h1l-.5 3.3zM27.2 177.6l.5 3.3h-1.1zM26.6 205.3h1.1l-.5 3.3zM19.5 173.6l.5 3.3h-1.1zM18.9 205.3h1.1l-.5 3.3z"/>
<path d="M204.1 144.7l6.4-1.1v2.1zM204.1 219.5l6.4-1v2.1z"/>
<path d="M142.3 193.2l.5 3.3h-1zM141.8 198.7h1l-.5 3.3z"/>
<path d="M241.6 186.1l.5 3.3h-1zM241.1 165.3h1l-.5 3.3z"/>
<path d="M131.1 198.4h1l-.5 3.2zM131.6 193.5l.5 3.3h-1z"/>
</g>
<g font-size="5.4">
<text x="202.1" y="37.9">105</text>
<text x="202.9" y="44.9">67</text>
<text x="311.1" y="43.5">47</text>
<text x="332.7" y="48.7" transform="rotate(-30 332.7 48.7)">R10</text>
<text x="291.1" y="63.4" transform="rotate(37 291.1 63.4)">R3</text>
<text x="199.2" y="66.2">Y</text>
<text x="202.1" y="71.4">A4</text>
<text x="281.7" y="69.1" transform="rotate(31 281.7 69.1)">R10</text>
<text x="189.7" y="73.9">A2</text>
<text x="215.2" y="75.2">A6</text>
<text x="357.9" y="89.2" transform="rotate(-90 357.9 89.2)">35</text>
<text x="170.7" y="93.2" transform="rotate(-90 170.7 93.2)">163</text>
<text x="199.6" y="94.9">0</text>
<text x="212.5" y="90">B1</text>
<text x="236.9" y="95.3">X</text>
<text x="286.7" y="94.1" transform="rotate(-90 286.7 94.1)">30</text>
<text x="215.2" y="107.2">A5</text>
<text x="189.7" y="108.8">A1</text>
<text x="201.2" y="111.8">A3</text>
<text x="268.1" y="108.1" transform="rotate(-90 268.1 108.1)">104</text>
<text x="277.4" y="111.1">16</text>
<text x="302.9" y="111.1">28</text>
<text x="315.6" y="131.2" transform="rotate(29 315.6 131.2)">R3</text>
<text x="297.7" y="136.7">39</text>
<text x="73.5" y="138.8">A-A</text>
<text x="213.7" y="141.2">A</text>
<text x="308" y="143.9">80</text>
<text x="78.6" y="149.9">28</text>
<text x="31" y="161.3" transform="rotate(44 31 161.3)">R10</text>
<text x="222.6" y="161.4" transform="rotate(-30 222.6 161.4)">R1</text>
<text x="92.5" y="163.8" transform="rotate(-30 92.5 163.8)">R1</text>
<text x="130" y="172" transform="rotate(-90 130 172)">16</text>
<text x="140.7" y="172" transform="rotate(-90 140.7 172)">18</text>
<text x="240.4" y="179.8" transform="rotate(-90 240.4 179.8)">35</text>
<text x="161.9" y="185.4" transform="rotate(-90 161.9 185.4)">106</text>
<text x="130" y="188.1" transform="rotate(-90 130 188.1)">(2x)</text>
<text x="140.7" y="188.1" transform="rotate(-90 140.7 188.1)">(2x)</text>
<text x="167.9" y="191" transform="rotate(-90 167.9 191)">80</text>
<text x="18.2" y="193.5" transform="rotate(-90 18.2 193.5)">70</text>
<text x="25.9" y="195.5" transform="rotate(-90 25.9 195.5)">62</text>
<text x="48.4" y="204.5" transform="rotate(-33 48.4 204.5)">R2</text>
<text x="51.8" y="216.8" transform="rotate(-45 51.8 216.8)">R10</text>
<text x="213.7" y="225">A</text>
<text x="347.5" y="262.8">Zwrotnica_prawa</text>
</g>
<g font-size="5.3">
<text x="33.5" y="8.9">8</text>
<text x="83.5" y="8.9">7</text>
<text x="133.5" y="8.9">6</text>
<text x="183.5" y="8.9">5</text>
<text x="233.5" y="8.9">4</text>
<text x="283.5" y="8.9">3</text>
<text x="333.5" y="8.9">2</text>
<text x="383.5" y="8.9">1</text>
<text x="6.2" y="30.7">F</text>
<text x="411.2" y="30.7">F</text>
<text x="6.1" y="74.9">E</text>
<text x="411.1" y="74.9">E</text>
<text x="5.5" y="124.9">D</text>
<text x="410.5" y="124.9">D</text>
<text x="5.3" y="174.9">C</text>
<text x="410.3" y="174.9">C</text>
<text x="6" y="224.9">B</text>
<text x="411" y="224.9">B</text>
<text x="5.5" y="269.2">A</text>
<text x="410.5" y="269.2">A</text>
<text x="33.5" y="290.9">8</text>
<text x="83.5" y="290.9">7</text>
<text x="133.5" y="290.9">6</text>
<text x="183.5" y="290.9">5</text>
<text x="233.5" y="290.9">4</text>
<text x="283.5" y="290.9">3</text>
<text x="333.5" y="290.9">2</text>
<text x="383.5" y="290.9">1</text>
</g>
<g font-size="4.7">
<text x="20" y="14.6">METKA</text>
<text x="55.9" y="14.6">LOK X</text>
<text x="122.1" y="14.6">ROZMIAR</text>
</g>
<g font-size="4.6">
<text x="91" y="14.7">LOK Y</text>
<text x="24.5" y="23.4">A1</text>
<text x="59.1" y="23.4">-17</text>
<text x="94.1" y="23.4">-20</text>
<text x="128.1" y="21.1">7</text>
<text x="138.1" y="21.1">22</text>
<text x="117.9" y="25.7">M8 - 6H</text>
<text x="141.9" y="25.7">16</text>
<text x="24.5" y="34.7">A2</text>
<text x="59.1" y="34.7">-17</text>
<text x="94.9" y="34.7">20</text>
<text x="128.1" y="32.4">7</text>
<text x="138.1" y="32.4">22</text>
<text x="117.9" y="37">M8 - 6H</text>
<text x="141.9" y="37">16</text>
<text x="24.5" y="46">A3</text>
<text x="61.2" y="46">0</text>
<text x="94.1" y="46">-28</text>
<text x="128.1" y="43.7">7</text>
<text x="138.1" y="43.7">22</text>
<text x="117.9" y="48.3">M8 - 6H</text>
<text x="141.9" y="48.3">16</text>
<text x="24.5" y="57.3">A4</text>
<text x="61.2" y="57.3">0</text>
<text x="94.9" y="57.3">28</text>
<text x="117.9" y="59.6">M8 - 6H</text>
<text x="128.1" y="55">7</text>
<text x="138.1" y="55">22</text>
<text x="141.9" y="59.6">16</text>
<text x="24.5" y="68.6">A5</text>
<text x="59.9" y="68.6">17</text>
<text x="94.1" y="68.6">-20</text>
<text x="117.9" y="70.9">M8 - 6H</text>
<text x="128.1" y="66.3">7</text>
<text x="138.1" y="66.3">22</text>
<text x="141.9" y="70.9">16</text>
<text x="128.1" y="77.7">7</text>
<text x="138.1" y="77.7">22</text>
<text x="24.5" y="79.9">A6</text>
<text x="59.9" y="79.9">17</text>
<text x="94.9" y="79.9">20</text>
<text x="117.9" y="82.2">M8 - 6H</text>
<text x="141.9" y="82.2">16</text>
<text x="127.5" y="89">28</text>
<text x="137.5" y="89">35</text>
<text x="24.9" y="91.3">B1</text>
<text x="61.2" y="91.3">0</text>
<text x="96.2" y="91.3">0</text>
<text x="131" y="93.6">30 X 90°</text>
</g>
<text font-size="4.1" x="21" y="293.7">SOLIDWORKS Educational Product. For Instructional Use Only.</text>
<g font-size="3.2">
<text x="223.2" y="230">Rzutowanie/</text>
<text x="258.7" y="230.4">Podziałka/Maßtab</text>
<text x="289.3" y="230.4">Material/Material</text>
<text x="373" y="230.4">Zastępuje/Ersetzt</text>
<text x="223.2" y="234.2">Projektionsmethode</text>
<text x="268.5" y="235.3">1:5</text>
<text x="287" y="235.6">3.3549 (EN-AW 5182)</text>
<text x="260.7" y="240.4">Format/Format</text>
<text x="268.4" y="245.4">A3</text>
<text x="291.5" y="240.4">Masa/Gewicht</text>
<text x="295.4" y="245.4">3585.37</text>
<text x="316.6" y="240.4">Oszacowana/Schätzung</text>
<text x="318.3" y="245.4">Obliczona/Berechnet</text>
<text x="372.7" y="240.4">Indeks/Index</text>
<text x="262.6" y="250.4">Data/Datum</text>
<text x="289.8" y="250.4">Nazwisko/Name</text>
<text x="319.6" y="250.4">Zważona/Gewogen</text>
<text x="222.6" y="255.4">Konstruował/Entworfen</text>
<text x="263.9" y="255.4">31.08.2020</text>
<text x="286.9" y="255.4">JAKUB WYTYKOWSKI</text>
<text x="351.9" y="255.4">Opis/Bennenung</text>
<text x="225.9" y="260.4">Kreślił/Gezeichnet</text>
<text x="263.9" y="260.4">31.08.2020</text>
<text x="286.9" y="260.4">JAKUB WYTYKOWSKI</text>
<text x="225.8" y="265.4">Sprawdził/Geprüft</text>
<text x="263.9" y="265.4">31.08.2020</text>
<text x="225.2" y="275.4">Obowiązujące normy</text>
<text x="227.4" y="271.3">Gültige Normen/</text>
<text x="315.8" y="272.1">Numer rysunku/Zeichnungsnummer</text>
<text x="372.4" y="272.1">Rewizja/Revision</text>
<text x="399.3" y="272">Blatt/</text>
<text x="319.6" y="277.9">zwrotnica_prawa_nowa_Wersjax</text>
<text x="398.8" y="276.2">Arkusz</text>
<text x="401.1" y="282.2">1/1</text>
</g>
</svg>
